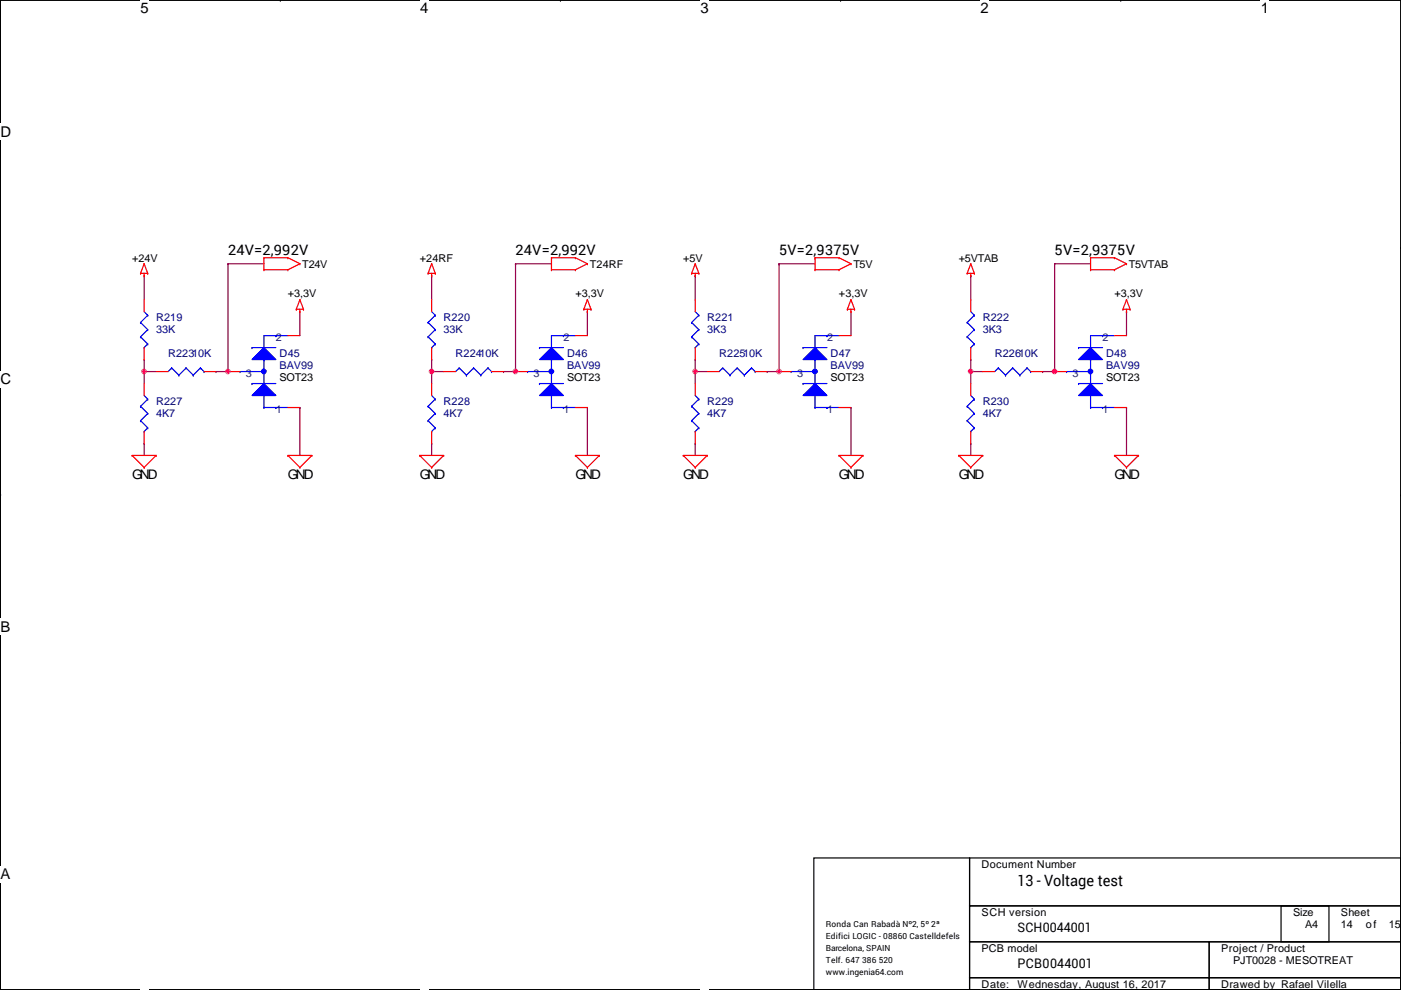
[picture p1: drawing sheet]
<svg xmlns="http://www.w3.org/2000/svg" width="297mm" height="210mm" viewBox="0 0 297 210" stroke-linecap="round" stroke-linejoin="round" font-family="sans-serif">
<path d="M.1 0h296.9v209.8h-296.9z" fill="none" stroke="#000" stroke-width=".25"/>
<g fill="#fff">
<path d="M29.8 0h1.7v3.5h-1.7z"/>
<path d="M29.8 209.8l1.7 .1z"/>
</g>
<path d="M59.4 0h.1M59.4 209.8h.1" fill="none" stroke="#000" stroke-width=".25"/>
<g fill="#fff">
<path d="M89.1 0h1.7v3.5h-1.7z"/>
<path d="M89.1 209.8l1.7 .1z"/>
</g>
<path d="M118.8 0h.1M118.8 209.8h.1" fill="none" stroke="#000" stroke-width=".25"/>
<g fill="#fff">
<path d="M148.5 0h1.7v3.5h-1.7z"/>
<path d="M148.5 209.8l1.7 .1z"/>
</g>
<path d="M178.2 0h.1M178.2 209.8h.1" fill="none" stroke="#000" stroke-width=".25"/>
<g fill="#fff">
<path d="M207.9 0h1.7v3.5h-1.7z"/>
<path d="M207.9 209.8l1.7 .1z"/>
</g>
<path d="M237.6 0h.1M237.6 209.8h.1" fill="none" stroke="#000" stroke-width=".25"/>
<g fill="#fff">
<path d="M267.3 0h1.7v3.5h-1.7z"/>
<path d="M267.3 209.8l1.7 .1z"/>
<path d="M.1 26.2h2.2v3.5h-2.2z"/>
<path d="M297 26.2l.1 3.5z"/>
<path d="M.1 78.7h2.2v3.5h-2.2z"/>
<path d="M297 78.7l.1 3.5z"/>
</g>
<path d="M.1 52.5h.1M297 52.5h.1" fill="none" stroke="#000" stroke-width=".25"/>
<g fill="#fff">
<path d="M.1 131.1h2.1v3.5h-2.1z"/>
<path d="M297 131.1l.1 3.5z"/>
</g>
<path d="M.1 104.9h.1M297 104.9h.1" fill="none" stroke="#000" stroke-width=".25"/>
<path d="M.1 104.9h.1M297 104.9h.1" fill="none" stroke="#000" stroke-width=".21"/>
<g fill="#fff">
<path d="M.1 183.6h2.1v3.5h-2.1z"/>
<path d="M297 183.6l.1 3.5z"/>
</g>
<path d="M.1 157.4h.1M297 157.4h.1M172.5 181.9h33.1v27.9h-33.1zM205.6 181.9h91.4v10.2h-91.4zM205.6 192.1h91.4v7.6h-91.4zM205.6 199.7h50.8v7.6h-50.8zM256.4 199.7h40.6v7.6h-40.6zM271.6 192.1h10.2v7.6h-10.2zM205.6 207.3h50.8v2.5h-50.8zM256.4 207.3h40.6v2.5h-40.6z" fill="none" stroke="#000" stroke-width=".25"/>
<g fill="none" stroke="#800040" stroke-width=".25">
<path d="M30.6 58.5h.1M30.6 58.5v5M48.3 55.9h.1M48.3 55.9v22.9h-2.5M48.3 55.9h7.7M91.5 58.5h.1M91.5 58.5v5M109.3 55.9h.1M109.3 55.9v22.9h-2.5M109.3 55.9h7.6M147.4 58.5h.1M147.4 58.5v5"/>
<path d="M165.2 55.9h.1M165.2 55.9v22.9h-2.6M165.2 55.9h7.6M205.8 58.5h.1M205.8 58.5v5M223.6 55.9h.1M223.6 55.9v22.9h-2.5M223.6 55.9h7.6M30.6 78.8h.1M30.6 76.2h.1M30.6 78.8h2.5M30.6 76.2v5.1"/>
<path d="M45.8 78.8h.1M63.6 66.1h.1M63.6 66.1v5.1M91.5 78.8h.1M91.5 76.2h.1M91.5 78.8h2.6M91.5 76.2v5.1M106.8 78.8h.1M124.5 66.1h.1M124.5 66.1v5.1M147.4 78.8h.1M147.4 76.2h.1"/>
<path d="M147.4 76.2v5.1M147.4 78.8h2.5M162.6 78.8h.1M180.4 66.1h.1M180.4 66.1v5.1M205.8 78.8h.1M205.8 76.2h.1M205.8 78.8h2.6M205.8 76.2v5.1M221.1 78.8h.1M238.8 66.1h.1M238.8 66.1v5.1"/>
<path d="M30.6 94h.1M30.6 94v2.6M63.6 86.4h.1M63.6 86.4v10.2M91.5 94h.1M91.5 94v2.6M124.5 86.4h.1M124.5 86.4v10.2M147.4 94h.1M147.4 94v2.6M180.4 86.4h.1M180.4 86.4v10.2"/>
<path d="M205.8 94h.1M205.8 94v2.6M238.8 86.4h.1M238.8 86.4v10.2"/>
</g>
<g fill="none" stroke="#f00" stroke-width=".25">
<path d="M29.8 58h.1M29.8 58h1.5M30.6 58.5h.1M30.6 55.9h.1M30.6 58v.5M30.6 55.9l-.8 2.1M30.6 55.9l.7 2.1M31.3 58h.1M56 57.2h.1M56 54.7h.1M56 54.7h5M56 57.2h5"/>
<path d="M56 54.7v2.5M61 54.7h.1M61 57.2h.1M61 54.7l2.6 1.2M63.6 55.9h.1M63.6 55.9l-2.6 1.3M90.8 58h.1M90.8 58h1.5M91.5 58.5h.1M91.5 55.9h.1M91.5 58v.5M91.5 55.9l-.7 2.1"/>
<path d="M91.5 55.9l.8 2.1M92.3 58h.1M116.9 57.2h.1M116.9 54.7h.1M116.9 54.7h5.1M116.9 57.2h5.1M116.9 54.7v2.5M122 54.7h.1M122 57.2h.1M122 54.7l2.5 1.2M124.5 55.9h.1M124.5 55.9l-2.5 1.3"/>
<path d="M146.6 58h.1M146.6 58h1.6M147.4 58.5h.1M147.4 55.9h.1M147.4 58v.5M147.4 55.9l-.8 2.1M147.4 55.9l.8 2.1M148.2 58h.1M172.8 57.2h.1M172.8 54.7h.1M172.8 54.7h5.1M172.8 57.2h5.1"/>
<path d="M172.8 54.7v2.5M177.9 54.7h.1M177.9 57.2h.1M177.9 54.7l2.5 1.2M180.4 55.9h.1M180.4 55.9l-2.5 1.3M205.1 58h.1M205.1 58h1.5M205.8 58.5h.1M205.8 55.9h.1M205.8 58v.5M205.8 55.9l-.7 2.1"/>
<path d="M205.8 55.9l.8 2.1M206.6 58h.1M231.2 57.2h.1M231.2 54.7h.1M231.2 54.7h5.1M231.2 57.2h5.1M231.2 54.7v2.5M236.3 54.7h.1M236.3 57.2h.1M236.3 54.7l2.5 1.2M238.8 55.9h.1M238.8 55.9l-2.5 1.3"/>
<path d="M62.8 65.6h.1M62.8 65.6h1.5M63.6 66.1h.1M63.6 63.5h.1M63.6 65.6v.5M63.6 63.5l-.8 2.1M63.6 63.5l.7 2.1M64.3 65.6h.1M123.8 65.6h.1M123.8 65.6h1.5M124.5 66.1h.1M124.5 63.5h.1"/>
<path d="M124.5 65.6v.5M124.5 63.5l-.7 2.1M124.5 63.5l.8 2.1M125.3 65.6h.1M179.7 65.6h.1M179.7 65.6h1.5M180.4 66.1h.1M180.4 63.5h.1M180.4 65.6v.5M180.4 63.5l-.7 2.1M180.4 63.5l.8 2.1M181.2 65.6h.1"/>
<path d="M208.4 78.8h2.5M218.5 78.8h2.6M238.1 65.6h.1M238.1 65.6h1.5M238.8 66.1h.1M238.8 63.5h.1M238.8 65.6v.5M238.8 63.5l-.7 2.1M238.8 63.5l.8 2.1M239.6 65.6h.1M28 96.6h.1M28 96.6h5.1"/>
<path d="M28 96.6l2.6 2.5M30.6 99.1h.1M33.1 96.6h.1M33.1 96.6l-2.5 2.5M61 96.6h.1M61 96.6h5.1M61 96.6l2.6 2.5M63.6 99.1h.1M66.1 96.6h.1M66.1 96.6l-2.5 2.5M89 96.6h.1M89 96.6h5.1"/>
<path d="M89 96.6l2.5 2.5M91.5 99.1h.1M94.1 96.6h.1M94.1 96.6l-2.6 2.5M122 96.6h.1M122 96.6h5.1M122 96.6l2.5 2.5M124.5 99.1h.1M127.1 96.6h.1M127.1 96.6l-2.6 2.5M144.9 96.6h.1M144.9 96.6h5"/>
<path d="M144.9 96.6l2.5 2.5M147.4 99.1h.1M149.9 96.6h.1M149.9 96.6l-2.5 2.5M177.9 96.6h.1M177.9 96.6h5.1M177.9 96.6l2.5 2.5M180.4 99.1h.1M183 96.6h.1M183 96.6l-2.6 2.5M203.3 96.6h.1M203.3 96.6h5.1"/>
<path d="M203.3 96.6l2.5 2.5M205.8 99.1h.1M208.4 96.6h.1M208.4 96.6l-2.6 2.5M236.3 96.6h.1M236.3 96.6h5.1M236.3 96.6l2.5 2.5M238.8 99.1h.1M241.4 96.6h.1M241.4 96.6l-2.6 2.5"/>
</g>
<path d="M211.7 78h.1M211.7 78l-.8 .8M211.7 78l1.5 1.5M213.2 79.5h.1M214.7 78h.1M214.7 78l-1.5 1.5M214.7 78l1.5 1.5M216.2 79.5h.1M217.8 78h.1M217.8 78l-1.6 1.5M217.8 78l.7 .8M218.5 78.8h.1" fill="none" stroke="#00f" stroke-width=".25"/>
<path d="M231.2 81.3l2.6 2.6h-5.1z" fill="#00f"/>
<path d="M231.2 78.8h.1M231.2 76.2h.1M231.2 73.7v7.6M228.7 81.3h.1M228.7 81.3h5.1M231.2 81.3l2.6 2.6h-5.1zM231.2 81.3h.1M231.2 86.4h2.6M233.8 86.4h.1" fill="none" stroke="#00f" stroke-width=".25"/>
<path d="M231.2 73.7l2.6 2.5h-5.1z" fill="#00f"/>
<path d="M228.7 73.7h.1M228.7 73.7h5.1M231.2 73.7l2.6 2.5h-5.1z" fill="none" stroke="#00f" stroke-width=".25"/>
<circle cx="231.2" cy="78.8" r=".49" fill="#00f"/>
<g fill="none" stroke="#00f" stroke-width=".25">
<path d="M205.1 68.4h.1M205.1 71.4h.1M205.1 68.4l1.5 1.5M205.1 71.4l1.5 1.5M205.8 73.7h.1M205.8 66.1l.8 .7M206.6 66.8h.1M206.6 69.9h.1M206.6 72.9h.1M206.6 66.8l-1.5 1.6M206.6 69.9l-1.5 1.5M206.6 72.9l-.8 .8"/>
<path d="M226.1 78.8h.1M226.1 78.8h5.1M233.8 71.2h.1M236.3 71.2h-5.1v2.5M231.2 86.4h.1M231.2 83.9v2.5M233.8 86.4h.1M233.8 86.4h2.5"/>
<circle cx="231.2" cy="78.8" r=".49"/>
</g>
<path d="M205.8 63.5v2.6M205.8 73.7v2.5M223.6 78.8h2.5M236.3 71.2h2.5M236.3 86.4h2.5" fill="none" stroke="#f00" stroke-width=".25"/>
<path d="M116.9 81.3l2.6 2.6h-5.1z" fill="#00f"/>
<path d="M116.9 78.8h.1M116.9 76.2h.1M116.9 73.7v7.6M114.4 81.3h.1M114.4 81.3h5.1M116.9 81.3l2.6 2.6h-5.1zM116.9 81.3h.1M116.9 86.4h2.6M119.5 86.4h.1" fill="none" stroke="#00f" stroke-width=".25"/>
<path d="M116.9 73.7l2.6 2.5h-5.1z" fill="#00f"/>
<path d="M114.4 73.7h.1M114.4 73.7h5.1M116.9 73.7l2.6 2.5h-5.1z" fill="none" stroke="#00f" stroke-width=".25"/>
<circle cx="116.9" cy="78.8" r=".49" fill="#00f"/>
<g fill="none" stroke="#00f" stroke-width=".25">
<path d="M29.8 68.4h.1M29.8 71.4h.1M29.8 68.4l1.5 1.5M29.8 71.4l1.5 1.5M30.6 73.7h.1M30.6 66.1l.7 .7M31.3 66.8h.1M31.3 69.9h.1M31.3 72.9h.1M31.3 66.8l-1.5 1.6M31.3 69.9l-1.5 1.5M31.3 72.9l-.7 .8"/>
<path d="M36.4 78h.1M36.4 78l1.5 1.5M36.4 78l-.8 .8M37.9 79.5h.1M39.5 78h.1M39.5 78l-1.6 1.5M39.5 78l1.5 1.5M41 79.5h.1M42.5 78h.1M42.5 78l.8 .8M42.5 78l-1.5 1.5M43.3 78.8h.1"/>
<path d="M90.8 68.4h.1M90.8 71.4h.1M90.8 71.4l1.5 1.5M90.8 68.4l1.5 1.5M91.5 73.7h.1M91.5 66.1l.8 .7M92.3 66.8h.1M92.3 69.9h.1M92.3 72.9h.1M92.3 66.8l-1.5 1.6M92.3 69.9l-1.5 1.5M92.3 72.9l-.8 .8"/>
<path d="M97.4 78h.1M97.4 78l-.8 .8M97.4 78l1.5 1.5M98.9 79.5h.1M100.4 78h.1M100.4 78l-1.5 1.5M100.4 78l1.5 1.5M101.9 79.5h.1M103.5 78h.1M103.5 78l-1.6 1.5M103.5 78l.7 .8M104.2 78.8h.1"/>
<path d="M111.8 78.8h.1M111.8 78.8h5.1M119.5 71.2h.1M122 71.2h-5.1v2.5M146.6 68.4h.1M146.6 71.4h.1M146.6 68.4l1.6 1.5M146.6 71.4l1.6 1.5M147.4 73.7h.1M147.4 66.1l.8 .7M148.2 66.8h.1M148.2 69.9h.1"/>
<path d="M148.2 72.9h.1M148.2 66.8l-1.6 1.6M148.2 69.9l-1.6 1.5M148.2 72.9l-.8 .8M153.2 78h.1M153.2 78l1.6 1.5M153.2 78l-.7 .8M154.8 79.5h.1M156.3 78h.1M156.3 78l1.5 1.5M156.3 78l-1.5 1.5M157.8 79.5h.1"/>
<path d="M159.3 78h.1M159.3 78l-1.5 1.5M159.3 78l.8 .8M160.1 78.8h.1M90.8 86.1h.1M90.8 89.2h.1M90.8 86.1l1.5 1.6M90.8 89.2l1.5 1.5M91.5 91.5h.1M91.5 83.9l.8 .7M92.3 84.6h.1M92.3 87.7h.1"/>
<path d="M92.3 90.7h.1M92.3 84.6l-1.5 1.5M92.3 87.7l-1.5 1.5M92.3 90.7l-.8 .8M116.9 86.4h.1M116.9 83.9v2.5M119.5 86.4h.1M119.5 86.4h2.5M205.1 86.1h.1M205.1 89.2h.1M205.1 86.1l1.5 1.6M205.1 89.2l1.5 1.5"/>
<path d="M205.8 91.5h.1M205.8 83.9l.8 .7M206.6 84.6h.1M206.6 87.7h.1M206.6 90.7h.1M206.6 84.6l-1.5 1.5M206.6 87.7l-1.5 1.5M206.6 90.7l-.8 .8"/>
<circle cx="116.9" cy="78.8" r=".49"/>
</g>
<g fill="none" stroke="#f00" stroke-width=".25">
<path d="M30.6 63.5v2.6M30.6 73.7v2.5M33.1 78.8h2.5M43.3 78.8h2.5M91.5 63.5v2.6M91.5 73.7v2.5M94.1 78.8h2.5M104.2 78.8h2.6M109.3 78.8h2.5M122 71.2h2.5M147.4 63.5v2.6M147.4 73.7v2.5"/>
<path d="M149.9 78.8h2.6M160.1 78.8h2.5M91.5 81.3v2.6M91.5 91.5v2.5M122 86.4h2.5M205.8 81.3v2.6M205.8 91.5v2.5"/>
</g>
<path d="M56 81.3l2.5 2.6h-5.1z" fill="#00f"/>
<path d="M56 78.8h.1M56 76.2h.1M56 73.7v7.6M53.4 81.3h.1M53.4 81.3h5.1M56 81.3l2.5 2.6h-5.1zM56 81.3h.1M56 86.4h2.5M58.5 86.4h.1" fill="none" stroke="#00f" stroke-width=".25"/>
<path d="M56 73.7l2.5 2.5h-5.1z" fill="#00f"/>
<path d="M53.4 73.7h.1M53.4 73.7h5.1M56 73.7l2.5 2.5h-5.1z" fill="none" stroke="#00f" stroke-width=".25"/>
<circle cx="55.9" cy="78.8" r=".49" fill="#00f"/>
<g fill="none" stroke="#00f" stroke-width=".25">
<path d="M50.9 78.8h.1M50.9 78.8h5.1M58.5 71.2h.1M61 71.2h-5v2.5M29.8 86.1h.1M29.8 89.2h.1M29.8 86.1l1.5 1.6M29.8 89.2l1.5 1.5M30.6 91.5h.1M30.6 83.9l.7 .7M31.3 84.6h.1M31.3 87.7h.1"/>
<path d="M31.3 90.7h.1M31.3 84.6l-1.5 1.5M31.3 87.7l-1.5 1.5M31.3 90.7l-.7 .8M56 86.4h.1M56 83.9v2.5M58.5 86.4h.1M58.5 86.4h2.5"/>
<circle cx="55.9" cy="78.8" r=".49"/>
</g>
<path d="M48.3 78.8h2.6M61 71.2h2.6M30.6 81.3v2.6M30.6 91.5v2.5M61 86.4h2.6" fill="none" stroke="#f00" stroke-width=".25"/>
<path d="M172.8 81.3l2.5 2.6h-5z" fill="#00f"/>
<path d="M172.8 78.8h.1M172.8 76.2h.1M172.8 73.7v7.6M170.3 81.3h.1M170.3 81.3h5M172.8 81.3l2.5 2.6h-5zM172.8 81.3h.1M172.8 86.4h2.5M175.3 86.4h.1" fill="none" stroke="#00f" stroke-width=".25"/>
<path d="M172.8 73.7l2.5 2.5h-5z" fill="#00f"/>
<path d="M170.3 73.7h.1M170.3 73.7h5M172.8 73.7l2.5 2.5h-5z" fill="none" stroke="#00f" stroke-width=".25"/>
<circle cx="172.8" cy="78.8" r=".49" fill="#00f"/>
<g fill="none" stroke="#00f" stroke-width=".25">
<path d="M167.7 78.8h.1M167.7 78.8h5.1M175.3 71.2h.1M177.9 71.2h-5.1v2.5M146.6 86.1h.1M146.6 89.2h.1M146.6 86.1l1.6 1.6M146.6 89.2l1.6 1.5M147.4 91.5h.1M147.4 83.9l.8 .7M148.2 84.6h.1M148.2 87.7h.1"/>
<path d="M148.2 90.7h.1M148.2 84.6l-1.6 1.5M148.2 87.7l-1.6 1.5M148.2 90.7l-.8 .8M172.8 86.4h.1M172.8 83.9v2.5M175.3 86.4h.1M175.3 86.4h2.6"/>
<circle cx="172.8" cy="78.8" r=".49"/>
</g>
<path d="M165.2 78.8h2.5M177.9 71.2h2.5M147.4 81.3v2.6M147.4 91.5v2.5M177.9 86.4h2.5" fill="none" stroke="#f00" stroke-width=".25"/>
<circle cx="147.4" cy="78.8" r=".49" fill="#f0f"/>
<circle cx="147.4" cy="78.8" r=".49" fill="none" stroke="#f0f" stroke-width=".25"/>
<circle cx="165.2" cy="78.8" r=".49" fill="#f0f"/>
<circle cx="165.2" cy="78.8" r=".49" fill="none" stroke="#f0f" stroke-width=".25"/>
<circle cx="205.8" cy="78.8" r=".49" fill="#f0f"/>
<circle cx="205.8" cy="78.8" r=".49" fill="none" stroke="#f0f" stroke-width=".25"/>
<circle cx="223.6" cy="78.8" r=".49" fill="#f0f"/>
<circle cx="223.6" cy="78.8" r=".49" fill="none" stroke="#f0f" stroke-width=".25"/>
<circle cx="30.5" cy="78.8" r=".49" fill="#f0f"/>
<circle cx="30.5" cy="78.8" r=".49" fill="none" stroke="#f0f" stroke-width=".25"/>
<circle cx="48.3" cy="78.8" r=".49" fill="#f0f"/>
<circle cx="48.3" cy="78.8" r=".49" fill="none" stroke="#f0f" stroke-width=".25"/>
<circle cx="91.5" cy="78.8" r=".49" fill="#f0f"/>
<circle cx="91.5" cy="78.8" r=".49" fill="none" stroke="#f0f" stroke-width=".25"/>
<circle cx="109.3" cy="78.8" r=".49" fill="#f0f"/>
<circle cx="109.3" cy="78.8" r=".49" fill="none" stroke="#f0f" stroke-width=".25"/>
<text font-size="3.3" x="215.7" y="187.9">13 - Voltage test</text>
<g font-size="3.1">
<text x="29.8" y="2.8">5</text>
<text x="89.1" y="2.8">4</text>
<text x="148.5" y="2.8">3</text>
<text x="207.9" y="2.8">2</text>
<text x="267.3" y="2.8">1</text>
<text x=".1" y="29">D</text>
<text x=".1" y="81.5">C</text>
<text x=".1" y="133.9">B</text>
<text x=".1" y="186.4">A</text>
</g>
<g font-size="3">
<text x="48.3" y="54">24V=2,992V</text>
<text x="109.3" y="54">24V=2,992V</text>
<text x="165.2" y="54">5V=2,9375V</text>
<text x="223.6" y="54">5V=2,9375V</text>
</g>
<g font-size="2.8">
<text x="28" y="101.6">GND</text>
<text x="61" y="101.6">GND</text>
<text x="89" y="101.6">GND</text>
<text x="122" y="101.6">GND</text>
<text x="144.9" y="101.6">GND</text>
<text x="177.9" y="101.6">GND</text>
<text x="203.3" y="101.6">GND</text>
<text x="236.3" y="101.6">GND</text>
<text x="215.7" y="197.5">SCH0044001</text>
<text x="215.7" y="205.1">PCB0044001</text>
</g>
<g font-size="2.3">
<text x="28" y="55.5">+24V</text>
<text x="64.1" y="56.7">T24V</text>
<text x="89" y="55.5">+24RF</text>
<text x="125" y="56.7">T24RF</text>
<text x="144.9" y="55.5">+5V</text>
<text x="180.9" y="56.7">T5V</text>
<text x="203.3" y="55.5">+5VTAB</text>
<text x="239.3" y="56.7">T5VTAB</text>
<text x="61" y="63.1">+3,3V</text>
<text x="122" y="63.1">+3,3V</text>
<text x="177.9" y="63.1">+3,3V</text>
<text x="236.3" y="63.1">+3,3V</text>
<text x="59.3" y="80.9">SOT23</text>
<text x="120.2" y="80.9">SOT23</text>
<text x="176.1" y="80.9">SOT23</text>
<text x="234.5" y="80.9">SOT23</text>
<text x="208.1" y="184">Document Number</text>
<text x="208.1" y="194.1">SCH version</text>
<text x="274.1" y="194.1">Size</text>
<text x="276.7" y="196.7">A4</text>
<text x="284.3" y="196.7">14</text>
<text x="284.3" y="194.1">Sheet</text>
<text x="289.6" y="196.7">of</text>
<text x="294.5" y="196.7">15</text>
<text x="208.1" y="201.8">PCB model</text>
<text x="258.9" y="201.8">Project / Product</text>
<text x="208.1" y="209.4">Date:</text>
<text x="215.7" y="209.4">Wednesday, August 16, 2017</text>
<text x="258.9" y="209.4">Drawed by Rafael Vilella</text>
<text x="261.4" y="204.3">PJT0028 - MESOTREAT</text>
</g>
<g font-size="2.3" fill="#000080">
<text x="33.1" y="68.2">R219</text>
<text x="33.1" y="70.7">33K</text>
<text x="94.1" y="68.2">R220</text>
<text x="94.1" y="70.7">33K</text>
<text x="149.9" y="68.2">R221</text>
<text x="149.9" y="70.7">3K3</text>
<text x="208.4" y="68.2">R222</text>
<text x="208.4" y="70.7">3K3</text>
<text x="35.6" y="75.8">R22310K</text>
<text x="59.3" y="75.8">D45</text>
<text x="96.6" y="75.8">R22410K</text>
<text x="120.2" y="75.8">D46</text>
<text x="152.5" y="75.8">R22510K</text>
<text x="176.1" y="75.8">D47</text>
<text x="210.9" y="75.8">R22610K</text>
<text x="234.5" y="75.8">D48</text>
<text x="59.3" y="78.3">BAV99</text>
<text x="120.2" y="78.3">BAV99</text>
<text x="176.1" y="78.3">BAV99</text>
<text x="234.5" y="78.3">BAV99</text>
<text x="33.1" y="85.9">R227</text>
<text x="33.1" y="88.5">4K7</text>
<text x="94.1" y="85.9">R228</text>
<text x="94.1" y="88.5">4K7</text>
<text x="149.9" y="85.9">R229</text>
<text x="149.9" y="88.5">4K7</text>
<text x="208.4" y="85.9">R230</text>
<text x="208.4" y="88.5">4K7</text>
</g>
<g font-size="2.3" fill="#004080">
<text x="58.5" y="72.2">2</text>
<text x="119.5" y="72.2">2</text>
<text x="175.3" y="72.2">2</text>
<text x="233.8" y="72.2">2</text>
<text x="52.2" y="79.8">3</text>
<text x="113.1" y="79.8">3</text>
<text x="169" y="79.8">3</text>
<text x="227.4" y="79.8">3</text>
<text x="58.5" y="87.5">1</text>
<text x="119.5" y="87.5">1</text>
<text x="175.3" y="87.5">1</text>
<text x="233.8" y="87.5">1</text>
</g>
<g font-size="1.8">
<text x="175.1" y="196.5">Ronda Can Rabadà Nº2, 5º 2ª</text>
<text x="175.1" y="199">Edifici LOGIC - 08860 Castelldefels</text>
<text x="175.1" y="201.5">Barcelona, SPAIN</text>
<text x="175.1" y="206.6">www.ingenia64.com</text>
<text x="175.1" y="204.1">Telf. 647 386 520</text>
</g>
</svg>
